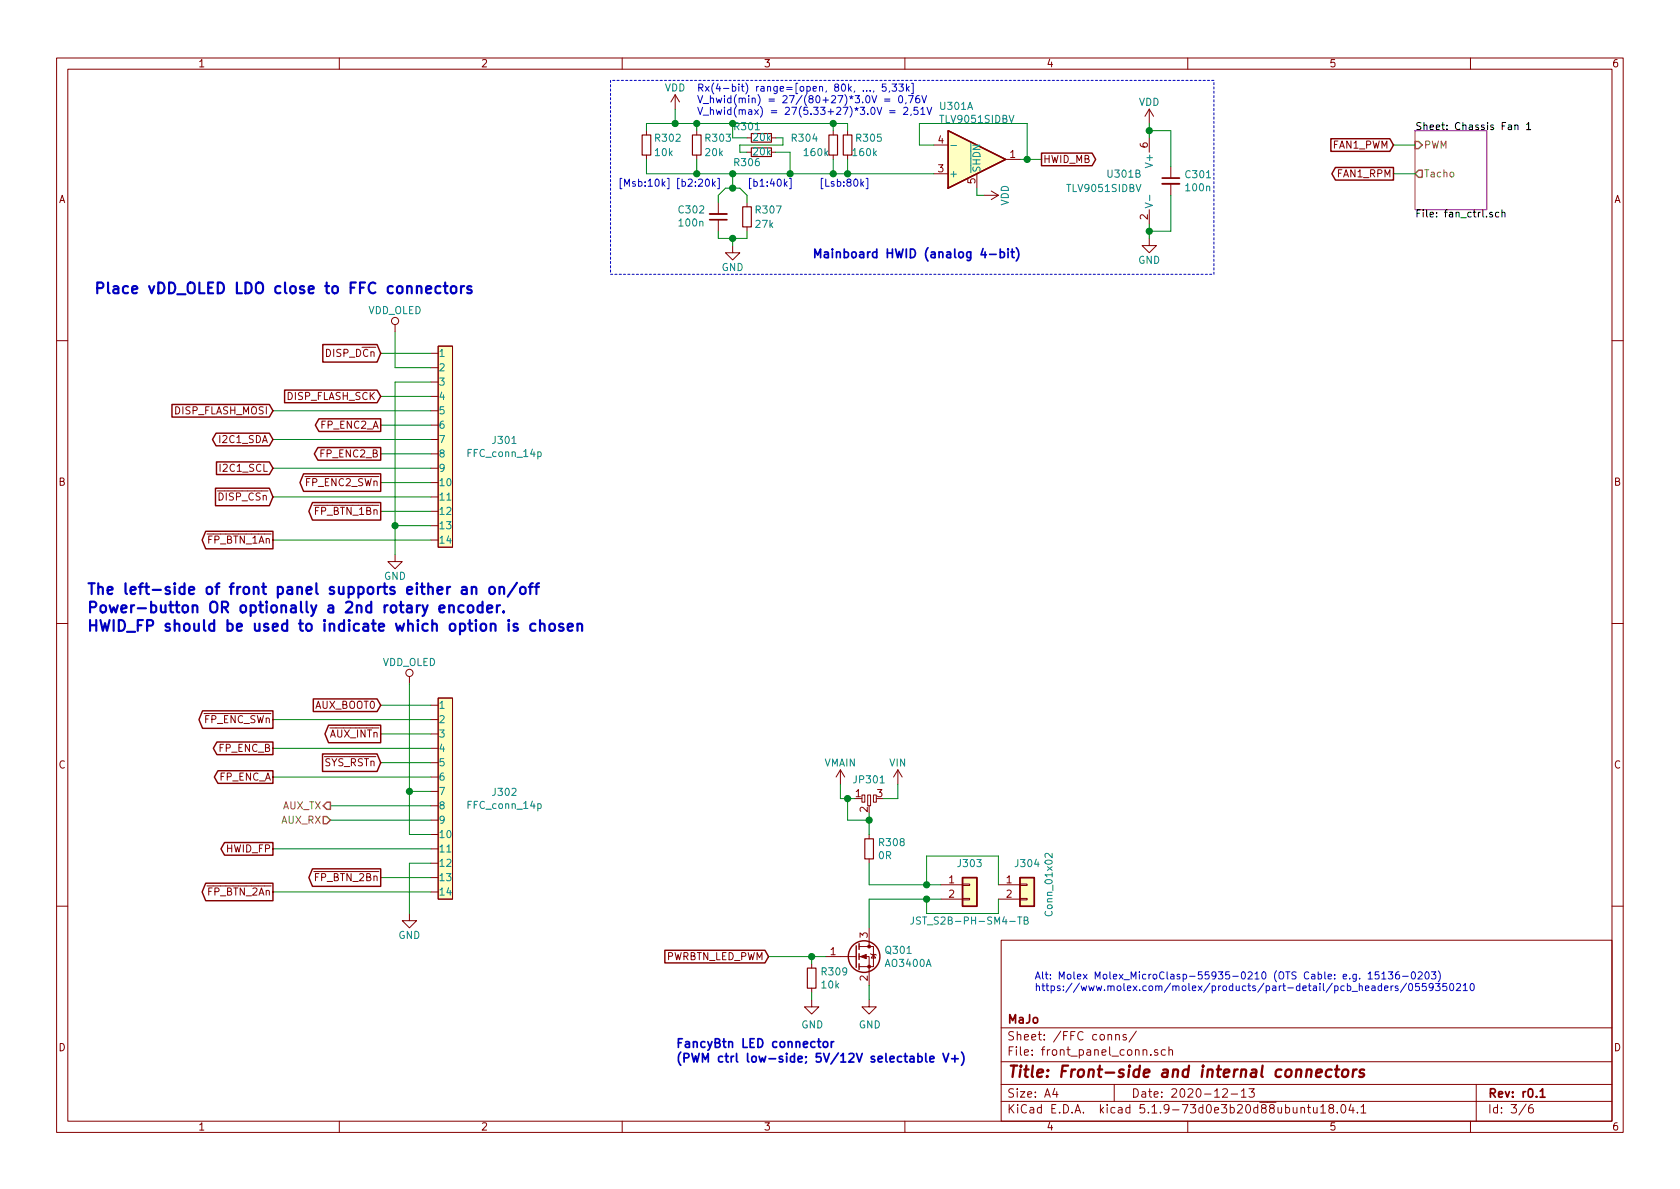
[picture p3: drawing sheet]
<svg xmlns="http://www.w3.org/2000/svg" width="297mm" height="210mm" viewBox="0 0 297 210" stroke-linecap="round" stroke-linejoin="round" font-family="sans-serif">
<g fill="none" stroke="#840000" stroke-width=".18">
<path d="M10 10.3h277v189.9h-277zM12 12.2h273v186.1h-273zM60 10.3v1.9M110 10.3v1.9M119.4 16.8l-.8 1.2M119.4 16.8v2.5M119.4 16.8l.7 1.2M160 10.3v1.9M203.2 19.3v2.5M203.2 19.3l-.8 1.3M203.2 19.3l.8 1.3M210 10.3v1.9"/>
<path d="M260 10.3v1.9M114.3 23.1v.8M114.3 27.4v.8M123.2 23.1v.8M123.2 27.4v.8M127 35.8v2M127 38.9v2M132.1 35.8v.8M132.1 24.4h.7M132.1 26.9h.7M136.4 24.4h.8M136.4 26.9h.8"/>
<path d="M147.3 23.1v.8M147.3 27.4v.8M149.9 23.1v.8M149.9 27.4v.8M165.1 30.7h2.5M165.1 25.6h2.5M172.7 30.7v2.6M174 34.5h2.5M175.3 33.8l1.2 .7M176.5 34.5l-1.2 .8M177.8 28.2h2.5M203.2 24.4v2.5"/>
<path d="M203.2 37.1v2.5M207 29.5v2M207 32.5v2M69.8 57.4v1.3M129.5 43.4v1.3h1.3l-1.3 1.3-1.2-1.3h1.2M132.1 40.1v.8M203.2 42.2v1.2h1.3l-1.3 1.3-1.3-1.3h1.3M10 60.2h2M76.2 62.5h1.3M76.2 65h1.3M76.2 67.6h1.3M76.2 70.1h1.3"/>
<path d="M76.2 72.6h1.3M76.2 75.2h1.3M76.2 77.7h1.3M77.5 61.2h2.5v35.6h-2.5zM285 60.2h2M69.8 98v1.3h1.3l-1.3 1.3-1.2-1.3h1.2M76.2 85.3h1.3M76.2 87.9h1.3M76.2 90.4h1.3M76.2 93h1.3M76.2 95.5h1.3M76.2 80.3h1.3"/>
<path d="M76.2 82.8h1.3M10 110.3h2M72.4 119.6v1.3M285 110.3h2M76.2 124.7h1.3M76.2 127.2h1.3M76.2 129.8h1.3M76.2 132.3h1.3M76.2 134.9h1.3M76.2 137.4h1.3M76.2 139.9h1.3M77.5 123.4h2.5v35.6h-2.5z"/>
<path d="M148.6 136.1l-.8 1.3M148.6 136.1v2.6M148.6 136.1l.8 1.3M158.7 136.1l-.7 1.3M158.7 136.1v2.6M158.7 136.1l.8 1.3M76.2 147.6h1.3M76.2 150.1h1.3M76.2 152.6h1.3M76.2 155.2h1.3M76.2 157.7h1.3M76.2 142.5h1.3"/>
<path d="M76.2 145h1.3M152.4 140.6h.5v1.3h-.5zM153.4 140.6h.5v1.9h-.5zM153.7 147.6v.7M153.7 151.9v.7M154.4 140.6h.5v1.3h-.5zM166.4 156.5h3.8M166.4 159h3.8M170.2 158.9h1.2v.2h-1.2zM170.2 156.3h1.2v.3h-1.2zM176.5 156.5h3.8M176.5 159h3.8"/>
<path d="M180.3 158.9h1.3v.2h-1.3zM180.3 156.3h1.3v.3h-1.3zM10 160.2h2M72.4 161.5v1.3h1.3l-1.3 1.3-1.3-1.3h1.3M143.5 176.8v1.2h1.3l-1.3 1.3-1.3-1.3h1.3M143.5 170.4v.8M143.5 174.7v.8M146 169.2h5.4M151.9 169.2h1.8v5M151.9 167.4h2.5v3.5h-2.5M153.7 176.8v1.2h1.2l-1.2 1.3-1.3-1.3h1.3M153.7 164.1v3.3"/>
<path d="M153.9 168.7l.2 .1h.7l.1 .1M154.4 168.8l.4 .6h-.7zM177 166.3h108v32h-108zM285 160.2h2M60 198.3v1.9M110 198.3v1.9M160 198.3v1.9M177 194.8h108M177 191.8h108M177 187.8h108M177 181.8h108M186.5 192.5l-.4 1h1"/>
<path d="M186.8 193v1M197 191.8v3M197.3 183.1v-.1a.37 .37 0 0 1 .6 .1v.8M197.3 182.9v1M199.1 183l-.3-.1-.2 .2v.3l.5 .1v.3h-.5M200.9 182.3l-1.3 2M203.5 186.5v.1M204.7 185.7l-.4-.1-.2 .2 .1 .2 .5 .2v.3h-.6M206 185.7l-.4-.1-.3 .3 .2 .6h.5M206.7 185.7l.2-.1 .4 .1v.9M206.7 185.1v1.5M210 198.3v1.9"/>
<path d="M216.2 192.7l.2-.2h.4l.2 .5-.9 1h.9M217.7 193.5h1.1M219.5 193l.4-.5v1.5M219.5 194h.8M220.8 192.5h1l-.5 .6 .4 .1v.7l-.2 .1-.7-.1M230 196l.2-.2 .4 .1 .1 .9M230 195.8v1M231.2 195.8h.5M231.4 195.3v1.3l.3 .2M232.2 195.8l.1 .9 .4 .1 .2-.1M232.9 195.8v1M233.5 195.8l.4-.5v1.5"/>
<path d="M233.5 196.8h.9M235.2 196l-.3-.3 .2-.3a.48 .48 0 0 1 .6 .1v.4a.52 .52 0 0 0-.7 .2 .52 .52 0 0 0 .1 .6l.4 .1 .2-.1 .1-.4-.3-.3M236.4 196.7v.1M237.3 195.4l.1-.1a.8 .8 0 0 1 .6 .8 .8 .8 0 0 1-.6 .7 1 1 0 0 1-.1-1.4zM238.9 195.2l-.4 1.1h.9M239.2 195.8v1M240 196.7v.1M240.6 195.8l.5-.5v1.5M240.6 196.8h.9M260 198.3v1.9M261 191.8v6.5M269.8 195.2l-1.2 2"/>
<path d="M271 195.3a.62 .62 0 0 0-.7 .7v.7l.3 .1 .4-.1 .1-.5-.1-.2-.4-.1-.3 .3"/>
<circle cx="69.8" cy="56.8" r=".63"/>
<circle cx="72.4" cy="119" r=".63"/>
</g>
<path d="M125.5 38.9h3M205.5 31.5h3M272.3 193l.4-.5v1.5M272.3 194h.9" fill="none" stroke="#840000" stroke-width=".3"/>
<path d="M232.7 189.8l1-.2v-.4l-.6-.1-.3 .3-.1 .9 .2 .1 .6-.1M235.5 189.2a.68 .68 0 0 0-1 .3v.8l.2 .1 .6-.1M236 189.1h.8M236.4 188.4l-.2 1.8 .1 .1 .4 .1M237.5 189.3a.54 .54 0 0 1 .5-.2 .54 .54 0 0 1 .4 .4l-.1 .6a.56 .56 0 0 1-.5 .4 .56 .56 0 0 1-.5-.4zM239.3 189.1l-.2 1.3M239.9 189.1a.55 .55 0 0 0-.7 .4M241.2 189.2a.49 .49 0 0 0-.8 .3l.1 .2 .4 .1 .3 .3-.4 .3-.5-.1" fill="none" stroke="#840000" stroke-width=".41"/>
<path d="M250.2 23.1h12.7v14h-12.7z" fill="none" stroke="#840084" stroke-width=".18"/>
<path d="M263.9 37.6l-.3-.1-.2 .2v.2l.5 .1v.3h-.5M265 37.6l-.4-.1-.2 .3 .1 .5h.5M265.6 37.7l.1-.2 .3 .1 .1 .8M265.6 37.1v1.3M267.8 22.2l.2-.1h.3l.1 .8M267.8 22.1v.8M269.9 22l.4-.3v1.2M269.9 22.9h.7" fill="none" stroke="#000" stroke-width=".18"/>
<path d="M250.2 25h.6l.7 .6-.7 .7h-.6zM250.2 30.7l.6-.6h.7v1.3h-.7zM57.1 144.4h.7l.6 .6-.6 .7h-.7zM57.8 141.9h.6v1.2h-.6l-.7-.6z" fill="none" stroke="#848400" stroke-width=".25"/>
<path d="M113.5 23.9h1.6v3.5h-1.6zM122.4 23.9h1.6v3.5h-1.6zM131.3 36.6h1.5v3.5h-1.5zM132.8 23.6h3.6v1.5h-3.6zM132.8 26.2h3.6v1.5h-3.6zM146.6 23.9h1.5v3.5h-1.5zM149.1 23.9h1.5v3.5h-1.5zM152.9 148.3h1.5v3.6h-1.5zM142.7 171.2h1.6v3.5h-1.6z" fill="none" stroke="#840000" stroke-width=".2"/>
<path d="M125.5 37.8h3M205.5 32.5h3" fill="none" stroke="#840000" stroke-width=".33"/>
<g fill="#ffffc2" stroke="#ffffc2" stroke-width=".18">
<path d="M77.5 123.4h2.5v35.6h-2.5z"/>
<path d="M167.6 23.1l10.2 5.1-10.2 5.1z"/>
<path d="M180.3 155.2h2.6v5.1h-2.6z"/>
<path d="M77.5 61.2h2.5v35.6h-2.5z"/>
<path d="M170.2 155.2h2.5v5.1h-2.5z"/>
</g>
<path d="M168.1 25.7h1M202.5 35.9l1.3 .4-1.3 .4M203.3 34.5v1M95.1 80l.4-.1 .2 .2-.1 .6h-.5M95.1 142.2l.4-.1 .2 .3-.1 .5h-.5M186 150.9v.8l-.7-.8h-.2l-.3 .2 .1 .5M161.5 162.1v1a.39 .39 0 0 1-.5 .3M179.9 162.1h.8M181.1 162.8l.5-.1 .1-.4-.6-.2v1.3h.5l.2-.2v-.2l-.3-.2" fill="none" stroke="#008484" stroke-width=".18"/>
<g fill="none" stroke="#840000" stroke-width=".25">
<path d="M167.6 23.1l10.2 5.1-10.2 5.1zM184.1 27.1h9l.6 1.1-.6 1.1h-9zM235.3 24.5h10.4l.7 1.1-.7 1.2h-10.4zM236.1 29.6h10.3v2.2h-10.3l-.6-1.1zM30.4 71.5h17.2l.7 1.1-.7 1.2h-17.2zM38.2 76.6h9.4l.7 1.1-.7 1.1h-9.4l-.6-1.1zM50.3 69h16.4l.6 1.1-.6 1.1h-16.4zM56.2 79.1h11.1v2.3h-11.1l-.6-1.1zM56.4 74.1h10.9v2.2h-10.9l-.6-1.1zM57.1 60.9h9.6l.6 1.6-.6 1.5h-9.6zM36.4 93.9h11.9v3.1h-11.9l-.7-1.5zM38.1 86.3h9.5l.7 1.6-.7 1.5h-9.5z"/>
<path d="M38.3 81.7h9.3l.7 1.1-.7 1.1h-9.3zM53.7 83.8h13.6v3.1h-13.6l-.7-1.6zM55.2 88.9h12.1v3.1h-12.1l-.6-1.6zM35.8 125.7h12.5v3.1h-12.5l-.6-1.6zM38.4 131.2h9.9v2.2h-9.9l-.7-1.1zM38.5 136.3h9.8v2.2h-9.8l-.6-1.1zM55.4 123.6h11.3l.6 1.1-.6 1.1h-11.3zM57 133.3h9.7l.6 1.6-.6 1.5h-9.7zM58.1 128.2h9.2v3.1h-9.2l-.6-1.5zM36.4 156.2h11.9v3.1h-11.9l-.7-1.6zM39.7 149h8.6v2.2h-8.6l-.6-1.1zM55.2 153.6h12.1v3.1h-12.1l-.6-1.5z"/>
<path d="M170.2 155.2h2.5v5.1h-2.5zM180.3 155.2h2.6v5.1h-2.6zM117.6 168h17.7l.6 1.2-.6 1.1h-17.7zM151.4 167.3v3.8M151.9 166.9v1M151.9 168.7v1M151.9 170.4v1"/>
<circle cx="152.8" cy="169.2" r="2.79"/>
</g>
<g fill="#840000" stroke="#840000" stroke-width=".18">
<path d="M152.1 169.2l1.1-.4v.7z"/>
<circle cx="153.7" cy="170.9" r=".25"/>
<circle cx="153.7" cy="167.4" r=".25"/>
</g>
<path d="M107.9 14.2v34.3M214.6 14.2h-106.7M107.9 48.5h106.7M214.6 48.5v-34.3" fill="none" stroke="#0000c2" stroke-width=".18" stroke-dasharray=".4 .4"/>
<g fill="none" stroke="#008400" stroke-width=".18">
<path d="M119.4 19.3v2.5M114.3 23.1v-1.3h35.6v1.3M114.3 28.2v2.5h50.8M123.2 21.8v1.3M123.2 28.2v2.5M127 35.8v-1.3l1.3-1.2h2.5l1.3 1.2v1.3M129.5 21.8v2.6h2.6M129.5 30.7v2.6M137.2 24.4h1.2v1.2h-7.6v1.3h1.3M137.2 26.9h2.5v3.8M147.3 21.8v1.3M147.3 28.2v2.5"/>
<path d="M149.9 28.2v2.5M165.1 25.6h-2.5v-3.8h19v6.4M172.7 33.3v1.2h1.3M180.3 28.2h3.8M203.2 21.8v2.6M203.2 39.6v2.6M203.2 23.1h3.8v6.4M207 34.5v6.4h-3.8M246.4 25.6h3.8M246.4 30.7h3.8M69.8 58.7v6.3h6.4M127 40.9v1.3h5.1v-1.3"/>
<path d="M129.5 42.2v1.2M48.3 72.6h27.9M48.3 77.7h27.9M67.3 70.1h8.9M67.3 62.5h8.9M67.3 75.2h8.9M76.2 67.6h-6.4v30.4M48.3 95.5h27.9M48.3 82.8h27.9M48.3 87.9h27.9M67.3 90.4h8.9M67.3 80.3h8.9"/>
<path d="M67.3 85.3h8.9M69.8 93h6.4M48.3 137.4h27.9M48.3 132.3h27.9M48.3 127.2h27.9M67.3 134.9h8.9M67.3 129.8h8.9M67.3 124.7h8.9M72.4 120.9v26.7h3.8M72.4 139.9h3.8M148.6 138.7v2.5h2.5M158.7 138.7v2.5h-2.5"/>
<path d="M48.3 150.1h27.9M48.3 157.7h27.9M58.4 145h17.8M58.4 142.5h17.8M67.3 155.2h8.9M76.2 152.6h-3.8v8.9M149.9 141.2v3.8h3.8M153.7 143.8v3.8M153.7 152.6v3.9h12.7M163.8 156.5v-5.1h12.7v5.1M163.8 159v2.5h12.7v-2.5M166.4 159h-12.7v5.1"/>
<path d="M135.9 169.2h10.1M143.5 169.2v1.2M143.5 175.5v1.3M153.7 174.2v2.6"/>
</g>
<g fill="none" stroke="#0000c2" stroke-width=".18">
<path d="M153.2 16v.1M153.8 16v.1M154.5 16.1l-.1 .2M156.4 17.5h1M156.4 17.9h1M156.6 14.9h-.6v.6l.2-.2 .4 .2v.5l-.1 .1-.5-.1M157.3 16.1l-.1 .2M157.3 19.6h1M157.3 19.9h1M157.7 14.9h.8l-.4 .4 .3 .2 .1 .4-.2 .2-.6-.1M158.9 14.9h.8l-.4 .4 .4 .2v.5l-.2 .1-.6-.1M159.1 17l.1-.1a.69 .69 0 0 1 .4 .6 .69 .69 0 0 1-.4 .7 .83 .83 0 0 1-.1-1.2z"/>
<path d="M159.8 19.1l.5-.1 .2 .3v.2l-.8 .7h.8M160.2 18.1l-.1 .3M160.3 14.9v1.2M160.4 15.6l.4 .5M160.6 16.9h.9l-.6 1.3M160.8 15.3l-.5 .5M161.2 14.7h.3v1.9h-.3M162.3 19h-.7v.6l.5-.1 .2 .2v.3l-.2 .2-.5-.1M162.5 16.9l-.4 .1a.87 .87 0 0 0 0 1.2l.4-.1 .1-.5-.2-.2h-.3l-.2 .2M162.8 19.3l.4-.3v1.2M163 16.9l.4 1.3 .4-1.3M163.9 19l.4 1.2 .4-1.2"/>
<path d="M117.2 32.5l.4 .4M117.6 32.1l-.5 .5M118 31.5h.3v1.9h-.3M126.1 32.5l.4 .4M126.5 32.1l-.5 .5M126.9 31.5h.3v1.9h-.3M138.8 32.5l.4 .4M139.2 32.1l-.5 .5M139.6 31.5h.3v1.9h-.3M152.3 32.5l.4 .4M152.7 32.1l-.5 .5M153.1 31.5h.3v1.9h-.3"/>
<path d="M161.1 20.2l-.1 .2M162.8 20.2h.7M241.9 172.2l.4-.3v1.2M241.9 173.1h.7M243.8 171.9h-.6l-.1 .6 .2-.2 .5 .2v.5l-.2 .1-.5-.1M244.3 174.4l-.4-.1-.2 .3 .1 .5h.5M244.3 173.9v1.3M244.3 172.2l.4-.3v1.2M244.3 173.1h.8M244.8 174.7l.6-.1v-.2l-.4-.1-.2 .2 .1 .6h.5M245.5 171.9h.8l-.5 .4 .4 .2v.6h-.5l-.2-.1M245.9 174.3v.9"/>
<path d="M246.3 174.3l-.4 .3M247.2 174.4l-.3-.1-.2 .2v.2l.5 .1v.3h-.5M247.3 171.9h-.2a.79 .79 0 0 0-.1 1.2l.4-.1v-.5l-.4-.2-.3 .3M248 172.6h1M248.7 173.9l-1.1 1.6M249.2 174l.2-.1a.69 .69 0 0 1 .4 .6 .69 .69 0 0 1-.4 .7l-.3-.3-.1-.2zM249.7 171.9h.1a.67 .67 0 0 1 .5 .6 .67 .67 0 0 1-.5 .6 .83 .83 0 0 1-.1-1.2zM250.7 172l.5-.1 .3 .3-.1 .2-.7 .7h.8M250.9 173.9h-.6v.6l.1-.1 .5 .1v.6l-.2 .1-.4-.1M252.1 172l.1-.1a.67 .67 0 0 1 .5 .6 .67 .67 0 0 1-.5 .6l-.3-.5zM252.1 173.9h-.6v.6l.4-.1 .3 .2v.3l-.3 .3-.4-.1M253.1 171.9h.8l-.4 .4 .3 .2v.6h-.5l-.2-.1"/>
<path d="M253.4 174.5l-.2 .2h-.3l-.2-.2v-.5l.2-.1h.3l.2 .3a.97 .97 0 0 1-.2 .9l-.4 .1M253.8 173.9h.8l-.4 .5 .4 .1v.6l-.2 .1-.6-.1M254.3 171.7a1.47 1.47 0 0 1 0 1.9M255.8 173.9h-.7v.6l.5-.1 .2 .2v.3l-.2 .3-.5-.1M256.4 174l.2-.1a.69 .69 0 0 1 .4 .6 .69 .69 0 0 1-.4 .7l-.2-.1-.1-.4zM257.5 174l.5-.1 .2 .4-.7 .9h.7M258.7 174.3l.4-.4v1.3M258.7 175.2h.7M260 174l.2-.1a.67 .67 0 0 1 .5 .6 .67 .67 0 0 1-.5 .7l-.3-.5z"/>
</g>
<g fill="none" stroke="#0000c2" stroke-width=".38">
<path d="M77.9 50.7l-.6-.1-.3 .3 .1 .8 .2 .2 .6-.1M78.4 50.6h.7M78.7 50v1.6l.1 .2 .3 .1M79.8 50.8a.52 .52 0 0 1 .9 .1v.6a.51 .51 0 0 1-.5 .4 .51 .51 0 0 1-.5-.4zM81.5 50.6v1.3M82.1 50.6l-.4 .1-.2 .2M83.3 50.7l-.4-.1-.3 .3 .1 .2 .6 .2v.5l-.1 .1-.6-.1M79.4 107.2a.47 .47 0 0 1 .8 .1v1M79.4 107v1.3M81.7 103.9l.2-.1 .5 .1 .1 1.1M82 107.1l-.2-.1a.63 .63 0 0 0-.7 .4v.5a.61 .61 0 0 0 .9 .3M82.5 104.2l-.6 .1a.38 .38 0 0 0-.3 .4 .38 .38 0 0 0 .3 .3l.6-.1"/>
<path d="M82.8 107.2a.52 .52 0 0 1 .9 .2v.5a.51 .51 0 0 1-.5 .4 .51 .51 0 0 1-.5-.4zM83.4 104a.47 .47 0 0 1 .8 .1v.9M83.4 103.8v1.2M85.3 107.1l-.5-.1-.4 .4 .1 .7 .3 .2 .5-.1M85.3 106.4v1.9M86.1 107.7l.9-.2v-.4l-.6-.1-.3 .3 .1 .9 .2 .1 .6-.1M86.6 104a.52 .52 0 0 1 .9 .1v.6a.51 .51 0 0 1-.5 .4 .51 .51 0 0 1-.5-.4zM87.9 107v1.3M88.3 104a.47 .47 0 0 1 .8 .1v.9M88.3 103.8v1.2M88.4 107l-.4 .1-.1 .3M89.1 108.1v.2l-.1-.1 .1-.1v.2"/>
<path d="M91.4 103l-1.6 2.5M92 104a.51 .51 0 0 1 .5-.2 .51 .51 0 0 1 .4 .3v.6a.51 .51 0 0 1-.5 .4 .51 .51 0 0 1-.5-.4zM93.5 103.8h.7M94.2 103.1l-.3 .1-.1 .2v1.6M94.6 103.8h.7M94.7 110.4l-.2-.1a.63 .63 0 0 0-.7 .3v.6a.61 .61 0 0 0 .9 .2M95.3 103.1l-.4 .1-.1 .2v1.6M95.5 110.5a.47 .47 0 0 1 .8 .1v1M95.5 109.6v2M97.2 110.5a.52 .52 0 0 1 .9 .1v.6a.51 .51 0 0 1-.5 .4 .51 .51 0 0 1-.5-.4zM99.6 110.4l-.5-.1-.3 .3 .1 .2 .7 .2 .1 .2-.1 .2-.2 .2-.6-.2M100.4 110.9l.9-.2-.1-.3-.5-.1-.3 .3 .1 .8 .2 .2 .5-.2"/>
<path d="M102.1 110.5a.47 .47 0 0 1 .8 .1v1M102.1 110.3v1.3"/>
</g>
<g fill="none" stroke="#0000c2" stroke-width=".3">
<path d="M175 45h1.1M176.9 44.6l.4-.1 .2 .2v.7a.48 .48 0 0 1-.6 .1M176.9 44v1.6M178.2 44v.2M178.2 44.5v1.1M178.7 44.5h.6M179 44v1.3l.3 .3M179.7 43.8a1.7 1.7 0 0 1 0 2.3M145.6 184.3l.2-.1 .5 .1 .1 .6-.2 .2-.4 .1-.2-.1zM147 184.2v1M147.4 184.2l-.4 .3M162.3 186.9l.4-.1 .3 .1v.7a.48 .48 0 0 1-.7 .1"/>
<path d="M162.3 186.3v1.5M163.7 186.3v1.3l.2 .2M164.4 187.3l.8-.2-.1-.2-.5-.1-.2 .2 .1 .7h.6M166.7 186.3l.5 1.5 .5-1.5M168.2 187.2h1.2M168.8 186.6v1.2M170 186a1.78 1.78 0 0 1 0 2.4"/>
</g>
<g fill="#008400" stroke="#008400" stroke-width=".25">
<circle cx="69.9" cy="93" r=".51"/>
<circle cx="163.8" cy="159" r=".51"/>
<circle cx="203.2" cy="40.9" r=".51"/>
<circle cx="181.6" cy="28.2" r=".51"/>
<circle cx="129.5" cy="33.3" r=".51"/>
<circle cx="163.8" cy="156.5" r=".51"/>
<circle cx="147.3" cy="21.8" r=".51"/>
<circle cx="119.4" cy="21.8" r=".51"/>
<circle cx="129.5" cy="42.2" r=".51"/>
<circle cx="129.5" cy="21.8" r=".51"/>
<circle cx="147.3" cy="30.7" r=".51"/>
<circle cx="72.4" cy="139.9" r=".51"/>
<circle cx="123.2" cy="21.8" r=".51"/>
<circle cx="153.7" cy="145" r=".51"/>
<circle cx="123.2" cy="30.7" r=".51"/>
<circle cx="149.9" cy="141.2" r=".51"/>
<circle cx="203.2" cy="23.1" r=".51"/>
<circle cx="139.7" cy="30.7" r=".51"/>
<circle cx="143.5" cy="169.2" r=".51"/>
<circle cx="149.9" cy="30.7" r=".51"/>
<circle cx="129.5" cy="30.7" r=".51"/>
</g>
<text font-size="2.8" fill="#840000" x="178" y="190.5">Title: Front-side and internal connectors</text>
<g font-size="2.7" fill="#0000c2">
<text x="16.5" y="52">Place vDD_OLED LDO close to FFC connectors</text>
<text x="15.2" y="105.2">The left-side of front panel supports either an on/off</text>
<text x="15.2" y="108.4">Power-button OR optionally a 2nd rotary encoder.</text>
<text x="15.2" y="111.7">HWID_FP should be used to indicate which option is chosen</text>
</g>
<g font-size="2.1" fill="#0000c2">
<text x="143.5" y="45.6">Mainboard HWID (analog 4-bit)</text>
<text x="119.4" y="185.3">FancyBtn LED connector</text>
<text x="119.4" y="187.9">(PWM ctrl low-side; 5V/12V selectable V+)</text>
</g>
<g font-size="2.1" fill="#840000">
<text x="178" y="184">Sheet: /FFC conns/</text>
<text x="178" y="181">MaJo</text>
<text x="178" y="186.7">File: front_panel_conn.sch</text>
<text x="178" y="196.9">KiCad E.D.A. kicad 5.1.9-73d0e3b20d88ubuntu18.04.1</text>
<text x="178" y="194.1">Size: A4</text>
<text x="200" y="194.1">Date: 2020-12-13</text>
<text x="263" y="194.1">Rev: r0.1</text>
<text x="263" y="196.9">Id: 3/6</text>
</g>
<g font-size="1.8" fill="#840000">
<text x="35" y="11.9">1</text>
<text x="85" y="11.9">2</text>
<text x="135" y="11.9">3</text>
<text x="185" y="11.9">4</text>
<text x="235" y="11.9">5</text>
<text x="285" y="11.9">6</text>
<text x="165.9" y="25.4">4</text>
<text x="178.6" y="27.9">1</text>
<text x="184.4" y="28.8">HWID_MB</text>
<text x="202.9" y="26.1" transform="rotate(-90 202.9 26.1)">6</text>
<text x="235.7" y="26.3">FAN1_PWM</text>
<text x="10.4" y="35.9">A</text>
<text x="165.9" y="30.5">3</text>
<text x="172.5" y="32.5" transform="rotate(-90 172.5 32.5)">5</text>
<text x="236.6" y="31.4">FAN1_RPM</text>
<text x="285.4" y="35.9">A</text>
<text x="202.9" y="38.8" transform="rotate(-90 202.9 38.8)">2</text>
<text x="57.8" y="63.1">DISP_DCn</text>
<text x="50.8" y="70.7">DISP_FLASH_SCK</text>
<text x="31" y="73.3">DISP_FLASH_MOSI</text>
<text x="56.8" y="75.8">FP_ENC2_A</text>
<text x="39" y="78.4">I2C1_SDA</text>
<text x="39.2" y="83.4">I2C1_SCL</text>
<text x="56.8" y="80.9">FP_ENC2_B</text>
<text x="10.4" y="85.9">B</text>
<text x="38.8" y="88.5">DISP_CSn</text>
<text x="54.2" y="86">FP_ENC2_SWn</text>
<text x="285.4" y="85.9">B</text>
<text x="55.9" y="91.1">FP_BTN_1Bn</text>
<text x="36.8" y="96.1">FP_BTN_1An</text>
<text x="55.7" y="125.3">AUX_BOOT0</text>
<text x="36.1" y="127.9">FP_ENC_SWn</text>
<text x="58.4" y="130.4">AUX_INTn</text>
<text x="10.4" y="135.9">C</text>
<text x="38.8" y="133">FP_ENC_B</text>
<text x="57.4" y="135.5">SYS_RSTn</text>
<text x="285.4" y="135.9">C</text>
<text x="38.8" y="138">FP_ENC_A</text>
<text x="151.3" y="141">1</text>
<text x="153.4" y="143.6" transform="rotate(-90 153.4 143.6)">2</text>
<text x="155.1" y="141">3</text>
<text x="40.1" y="150.7">HWID_FP</text>
<text x="55.9" y="155.8">FP_BTN_2Bn</text>
<text x="36.8" y="158.4">FP_BTN_2An</text>
<text x="167.8" y="156.2">1</text>
<text x="167.8" y="158.7">2</text>
<text x="178" y="156.2">1</text>
<text x="178" y="158.7">2</text>
<text x="153.4" y="165.8" transform="rotate(-90 153.4 165.8)">3</text>
<text x="117.5" y="169.8">PWRBTN_LED_PWM</text>
<text x="146.8" y="168.9">1</text>
<text x="153.4" y="173.5" transform="rotate(-90 153.4 173.5)">2</text>
<text x="10.4" y="185.9">D</text>
<text x="285.4" y="185.9">D</text>
<text x="35" y="199.9">1</text>
<text x="85" y="199.9">2</text>
<text x="135" y="199.9">3</text>
<text x="185" y="199.9">4</text>
<text x="235" y="199.9">5</text>
<text x="285" y="199.9">6</text>
</g>
<g font-size="1.8" fill="#008484">
<text x="117.5" y="16.2">VDD</text>
<text x="130" y="23">R301</text>
<text x="166.3" y="19.4">U301A</text>
<text x="166.4" y="21.7">TLV9051SIDBV</text>
<text x="201.3" y="18.7">VDD</text>
<text x="115.9" y="27.6">10k</text>
<text x="116" y="25.1">R302</text>
<text x="124.8" y="27.6">20k</text>
<text x="124.9" y="25.1">R303</text>
<text x="130" y="29.4">R306</text>
<text x="133.2" y="24.9">20k</text>
<text x="133.2" y="27.5">20k</text>
<text x="140.1" y="25.1">R304</text>
<text x="142.3" y="27.6">160k</text>
<text x="150.9" y="27.6">160k</text>
<text x="151.5" y="25.1">R305</text>
<text x="203.8" y="29.3" transform="rotate(-90 203.8 29.3)">V+</text>
<text x="167.8" y="31.4">+</text>
<text x="173.4" y="30.6" transform="rotate(-90 173.4 30.6)">SHDN</text>
<text x="188.8" y="34">TLV9051SIDBV</text>
<text x="196" y="31.4">U301B</text>
<text x="209.8" y="31.5">C301</text>
<text x="209.8" y="33.8">100n</text>
<text x="120.1" y="37.7">C302</text>
<text x="120.2" y="40.1">100n</text>
<text x="133.7" y="40.3">27k</text>
<text x="133.8" y="37.8">R307</text>
<text x="178.4" y="36.4" transform="rotate(-90 178.4 36.4)">VDD</text>
<text x="127.6" y="47.9">GND</text>
<text x="201.2" y="46.7">GND</text>
<text x="65" y="55.5">VDD_OLED</text>
<text x="77.5" y="63.1">1</text>
<text x="77.5" y="65.7">2</text>
<text x="77.5" y="68.2">3</text>
<text x="77.5" y="70.7">4</text>
<text x="77.5" y="73.3">5</text>
<text x="77.5" y="75.8">6</text>
<text x="77.5" y="78.4">7</text>
<text x="77.5" y="80.9">8</text>
<text x="77.5" y="83.4">9</text>
<text x="82.9" y="80.8">FFC_conn_14p</text>
<text x="87.2" y="78.5">J301</text>
<text x="77.5" y="86">10</text>
<text x="77.5" y="88.5">11</text>
<text x="77.5" y="91.1">12</text>
<text x="77.5" y="93.6">13</text>
<text x="77.5" y="96.1">14</text>
<text x="67.9" y="102.5">GND</text>
<text x="67.6" y="117.8">VDD_OLED</text>
<text x="77.5" y="125.3">1</text>
<text x="77.5" y="127.9">2</text>
<text x="77.5" y="130.4">3</text>
<text x="77.5" y="133">4</text>
<text x="77.5" y="135.5">5</text>
<text x="145.7" y="135.6">VMAIN</text>
<text x="157.3" y="135.6">VIN</text>
<text x="77.5" y="138">6</text>
<text x="77.5" y="140.6">7</text>
<text x="77.5" y="143.1">8</text>
<text x="82.9" y="143">FFC_conn_14p</text>
<text x="87.2" y="140.7">J302</text>
<text x="151.1" y="138.5">JP301</text>
<text x="77.5" y="148.2">10</text>
<text x="77.5" y="145.7">9</text>
<text x="155.6" y="149.6">R308</text>
<text x="77.5" y="150.7">11</text>
<text x="77.5" y="153.3">12</text>
<text x="77.5" y="155.8">13</text>
<text x="155.4" y="151.9">0R</text>
<text x="169.5" y="153.3">J303</text>
<text x="179.7" y="153.3">J304</text>
<text x="77.5" y="158.4">14</text>
<text x="186.1" y="161.6" transform="rotate(-90 186.1 161.6)">Conn_01x02</text>
<text x="70.4" y="166">GND</text>
<text x="162.5" y="163.5">JST_S2B-PH-SM4-TB</text>
<text x="145.4" y="172.5">R309</text>
<text x="156.6" y="171">AO3400A</text>
<text x="156.7" y="168.7">Q301</text>
<text x="145.3" y="174.8">10k</text>
<text x="141.7" y="181.9">GND</text>
<text x="151.8" y="181.9">GND</text>
</g>
<g font-size="1.8" fill="#0000c2">
<text x="123.2" y="16.2">Rx(4-bit) range=[open, 80k, ..., 5,33k]</text>
<text x="123.2" y="18.3">V_hwid(min) = 27/(80+27)*3.0V = 0,76V</text>
<text x="123.2" y="20.3">V_hwid(max) = 27(5.33+27)*3.0V = 2,51V</text>
<text x="109.2" y="33">[Msb:10k]</text>
<text x="119.4" y="33">[b2:20k]</text>
<text x="132.1" y="33">[b1:40k]</text>
<text x="144.8" y="33">[Lsb:80k]</text>
<text x="182.9" y="173.2">Alt: Molex Molex_MicroClasp-55935-0210 (OTS Cable: e.g. 15136-0203)</text>
<text x="182.9" y="175.3">https://www.molex.com/molex/products/part-detail/pcb_headers/0559350210</text>
</g>
<g font-size="1.8">
<text x="250.2" y="23">Sheet: Chassis Fan 1</text>
<text x="250.2" y="38.4">File: fan_ctrl.sch</text>
</g>
<g font-size="1.8" fill="#848400">
<text x="251.7" y="26.3">PWM</text>
<text x="251.7" y="31.4">Tacho</text>
<text x="49.9" y="143.1">AUX_TX</text>
<text x="49.7" y="145.7">AUX_RX</text>
</g>
</svg>
